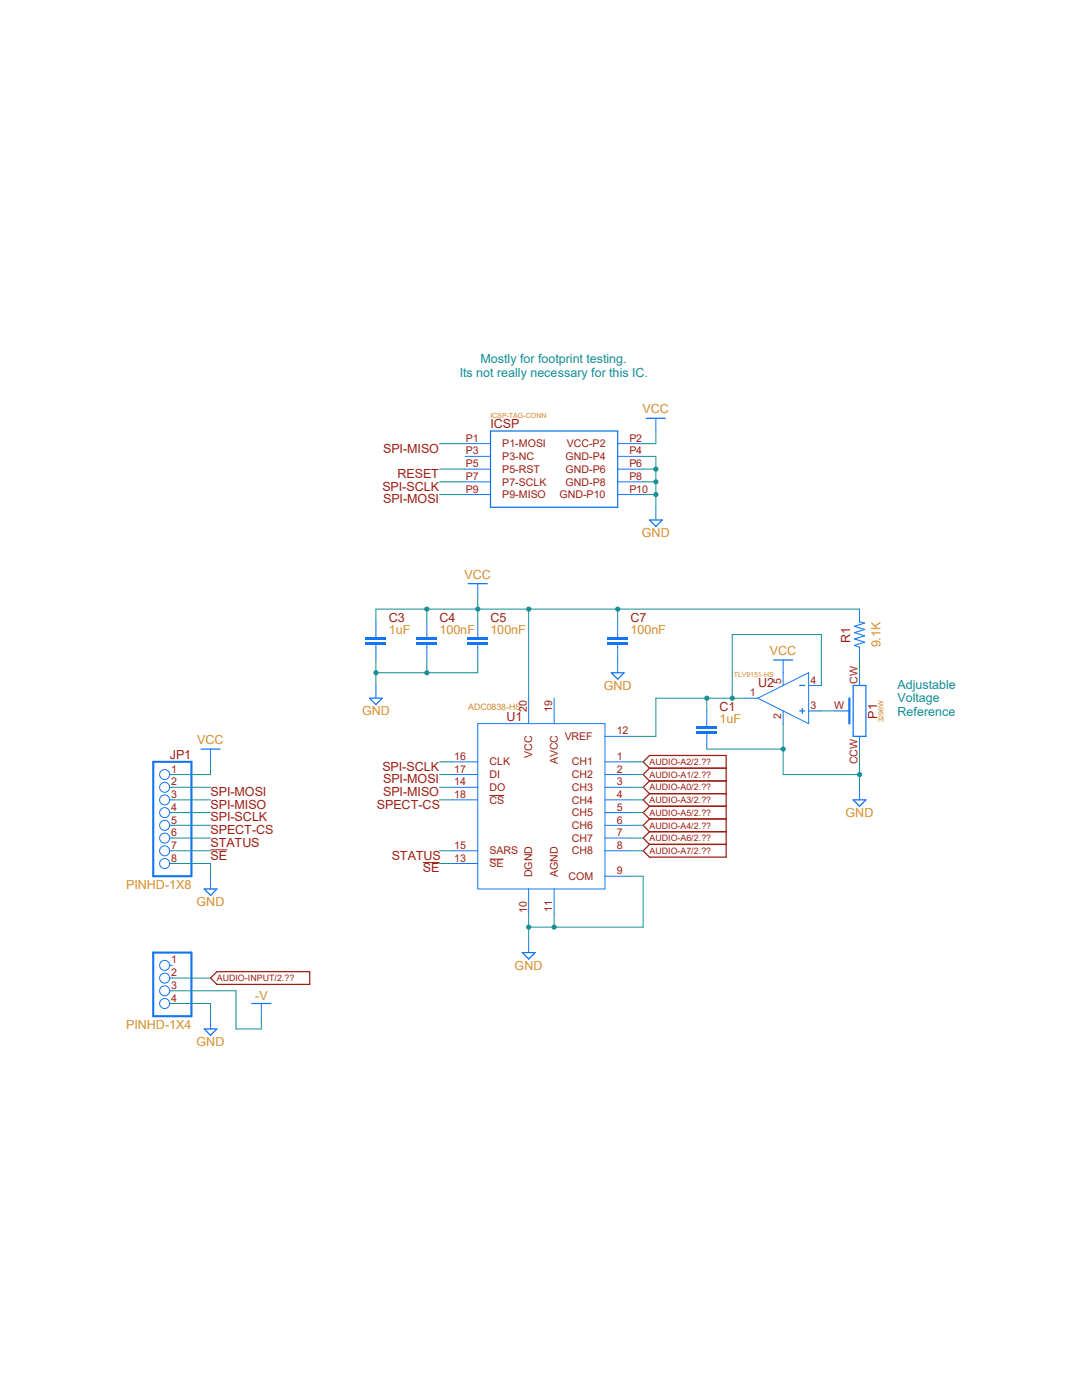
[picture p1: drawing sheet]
<svg xmlns="http://www.w3.org/2000/svg" width="216mm" height="279mm" viewBox="0 0 216 279" stroke-linecap="round" stroke-linejoin="round" font-family="sans-serif">
<path d="M97.7 158.8h2.9M42 169.6h3.4M84.4 172.1h3.3M97.7 171.4h2.8" fill="none" stroke="#9c1f14" stroke-width=".2"/>
<path d="M129.6 155.9h15.3M129.6 158.4h15.3M129.6 153.3l-1.3-1.2 1.3-1.3h15.3v20.3h-15.3l-1.3-1.3 1.3-1.3M129.6 155.9l-1.3 1.2 1.3 1.3M129.6 158.4l-1.3 1.2 1.3 1.3M144.9 153.3h-15.3l-1.3 1.3 1.3 1.3M129.6 166h15.3M129.6 168.5h15.3M129.6 166l-1.3 1.3 1.3 1.2M144.9 160.9h-15.3l-1.3 1.3 1.3 1.3M144.9 163.4h-15.3l-1.3 1.3 1.3 1.3M43.3 196.5h18.5v-2.6h-18.5l-1.3 1.3 1.3 1.3" fill="none" stroke="#9c1f14" stroke-width=".25"/>
<path d="M93.4 116.5h3.8M40.1 149.5h3.8M40.7 177.4h2.6l-1.3 1.3z" fill="none" stroke="#1375f4" stroke-width=".25"/>
<path d="M95.3 116.5v2.5M42 149.5v2.5M42 174.9v2.5" fill="none" stroke="#1375f4" stroke-width=".2"/>
<g fill="#1375f4">
<path d="M73 128.2h4v.5h-4z" fill-rule="evenodd"/>
<path d="M73 128.2h4v.5h-4zM73 128.2v.5h4v-.5z" fill-rule="evenodd"/>
<path d="M73 127.1h4v.6h-4z" fill-rule="evenodd"/>
<path d="M73 127.1h4v.6h-4zM73 127.1v.6h4v-.6z" fill-rule="evenodd"/>
</g>
<path d="M75 124.1v3M75 128.7v3" fill="none" stroke="#1375f4" stroke-width=".2"/>
<g fill="#1375f4">
<path d="M83.1 128.2h4.1v.5h-4.1z" fill-rule="evenodd"/>
<path d="M83.1 128.2h4.1v.5h-4.1zM83.1 128.2v.5h4.1v-.5z" fill-rule="evenodd"/>
<path d="M83.1 127.1h4.1v.6h-4.1z" fill-rule="evenodd"/>
<path d="M83.1 127.1h4.1v.6h-4.1zM83.1 127.1v.6h4.1v-.6z" fill-rule="evenodd"/>
</g>
<path d="M85.2 124.1v3M85.2 128.7v3" fill="none" stroke="#1375f4" stroke-width=".2"/>
<g fill="#1375f4">
<path d="M93.3 128.2h4.1v.5h-4.1z" fill-rule="evenodd"/>
<path d="M93.3 128.2h4.1v.5h-4.1zM93.3 128.2v.5h4.1v-.5z" fill-rule="evenodd"/>
<path d="M93.3 127.1h4.1v.6h-4.1z" fill-rule="evenodd"/>
<path d="M93.3 127.1h4.1v.6h-4.1zM93.3 127.1v.6h4.1v-.6z" fill-rule="evenodd"/>
</g>
<path d="M130.9 83.5v2.5M130.9 101.2v2.6M95.3 124.1v3M95.3 128.7v3" fill="none" stroke="#1375f4" stroke-width=".2"/>
<path d="M129 83.5h3.8M130.9 105.1l1.2-1.3h-2.5l1.3 1.3" fill="none" stroke="#1375f4" stroke-width=".25"/>
<g fill="#1375f4">
<path d="M121.2 128.2h4.1v.5h-4.1z" fill-rule="evenodd"/>
<path d="M121.2 128.2h4.1v.5h-4.1zM121.2 128.2v.5h4.1v-.5z" fill-rule="evenodd"/>
<path d="M121.2 127.1h4.1v.6h-4.1z" fill-rule="evenodd"/>
<path d="M121.2 127.1h4.1v.6h-4.1zM121.2 127.1v.6h4.1v-.6z" fill-rule="evenodd"/>
</g>
<g fill="none" stroke="#1375f4" stroke-width=".2">
<path d="M75 136.8v2.5M105.5 139.3v5.1M110.6 139.3v5.1M123.2 124.1v3M123.2 128.7v3M148.6 139.3h2.6M151.2 139.3l10.2 5.1M156.3 131.7v5.1M161.3 136.8h2.6M161.3 134.3v10.1M161.4 134.3l-10.2 5.1M171.5 121.6v2.5"/>
<path d="M171.5 129.2v2.5M171.5 134.3v2.5M90.3 152h5M90.3 154.6h5M90.3 157.1h5M90.3 159.6h5M95.3 144.4h25.4v33h-25.4zM120.7 152h5.1M120.7 154.6h5.1M120.7 157.1h5.1M120.7 159.6h5.1M120.7 147h5.1"/>
<path d="M156.3 141.9v2.5M161.3 141.9h2.6M166.4 141.9h3.1M171.5 147v2.5M171.5 157.1v2.5M90.3 169.8h5M90.3 172.3h5M105.5 177.4v5.1M110.6 177.4v5.1M120.7 162.2h5.1M120.7 164.7h5.1M120.7 167.2h5.1"/>
<path d="M120.7 169.8h5.1M120.7 174.9h5.1M33.8 192.6h.6M33.8 195.2h.6M33.8 197.7h.6M105.5 187.6v2.5M33.8 200.3h.6M42 202.8v2.5M52.2 200.3v2.5"/>
<circle cx="32.9" cy="192.7" r="1"/>
<circle cx="32.9" cy="195.2" r="1"/>
<circle cx="32.9" cy="197.7" r="1"/>
<circle cx="32.9" cy="200.3" r="1"/>
</g>
<path d="M73.7 139.3h2.6l-1.3 1.3zM154.4 131.7h3.8M159.6 136.8h1M170.2 136.8h2.6v10.2h-2.6zM159.6 141.9h1M160.1 141.4v1M170.2 159.6h2.6l-1.3 1.3zM104.2 190.1h2.6l-1.3 1.3zM40.7 205.3h2.6l-1.3 1.3zM50.2 200.3h3.9" fill="none" stroke="#1375f4" stroke-width=".25"/>
<path d="M169.5 139.3v5.1M30.6 190.1h7.6v12.7h-7.6z" fill="none" stroke="#1375f4" stroke-width=".42"/>
<path d="M170.5 127.5l2 .7-2 .6 1 .4M170.5 125l2 .6-2 .6 2 .7-2 .6M171.5 124.1l1 .2-2 .7" fill="none" stroke="#1375f4" stroke-width=".21"/>
<g fill="#1375f4">
<path d="M139 145.9h4.1v.6h-4.1z" fill-rule="evenodd"/>
<path d="M139 145.9h4.1v.6h-4.1zM139 145.9v.6h4.1v-.6z" fill-rule="evenodd"/>
<path d="M139 144.9h4.1v.5h-4.1z" fill-rule="evenodd"/>
<path d="M139 144.9h4.1v.5h-4.1zM139 144.9v.5h4.1v-.5z" fill-rule="evenodd"/>
</g>
<g fill="none" stroke="#1375f4" stroke-width=".2">
<path d="M92.8 88.5h5.1M92.8 91.1h5.1M92.8 93.6h5.1M92.8 96.2h5.1M92.8 98.7h5.1M123.2 88.5h5.1M123.2 91.1h5.1M123.2 93.6h5.1M123.2 96.2h5.1M123.2 98.7h5.1M123.2 131.7v2.6M33.8 154.6h.6"/>
<path d="M33.8 157.1h.6M33.8 159.6h.6M141 141.9v3M141 146.5v3M33.8 162.2h.6M33.8 164.7h.6M33.8 167.2h.6M33.8 169.8h.6M33.8 172.3h.6"/>
<circle cx="32.9" cy="159.6" r="1"/>
<circle cx="32.9" cy="157.1" r="1"/>
<circle cx="32.9" cy="154.6" r="1"/>
<circle cx="32.9" cy="167.3" r="1"/>
<circle cx="32.9" cy="169.8" r="1"/>
<circle cx="32.9" cy="172.3" r="1"/>
<circle cx="32.9" cy="164.7" r="1"/>
<circle cx="32.9" cy="162.2" r="1"/>
</g>
<path d="M97.9 86h25.3v15.2h-25.3zM122 134.3h2.5l-1.3 1.2z" fill="none" stroke="#1375f4" stroke-width=".25"/>
<path d="M30.6 152h7.6v22.9h-7.6z" fill="none" stroke="#1375f4" stroke-width=".42"/>
<path d="M87.7 88.5h5.1M87.7 98.7h5.1M87.7 96.2h5.1M128.3 98.7h2.6v2.5M128.3 91.1h2.6v2.5M34.4 159.6h7.6M34.4 157.1h7.6M87.7 157.1h2.6M87.7 154.6h2.6M87.7 152h2.6M34.4 162.2h7.6" fill="none" stroke="#158f93" stroke-width=".2"/>
<g fill="#158f93">
<path d="M130.4 98.7a.51 .51 0 0 1 1 0 .51 .51 0 0 1-1 0zM130.4 98.7a.51 .51 0 0 0 1 0 .51 .51 0 0 0-1 0z" fill-rule="evenodd"/>
<circle cx="130.9" cy="98.7" r=".51"/>
</g>
<path d="M128.3 93.6h2.6v5.1" fill="none" stroke="#158f93" stroke-width=".2"/>
<g fill="#158f93">
<path d="M130.4 93.6a.51 .51 0 0 1 1 0 .51 .51 0 0 1-1 0zM130.4 93.6a.51 .51 0 0 0 1 0 .51 .51 0 0 0-1 0z" fill-rule="evenodd"/>
<circle cx="130.9" cy="93.6" r=".51"/>
</g>
<path d="M128.3 96.2h2.6" fill="none" stroke="#158f93" stroke-width=".2"/>
<g fill="#158f93">
<path d="M130.4 96.2a.51 .51 0 0 1 1 0 .51 .51 0 0 1-1 0zM130.4 96.2a.51 .51 0 0 0 1 0 .51 .51 0 0 0-1 0z" fill-rule="evenodd"/>
<circle cx="130.9" cy="96.2" r=".51"/>
</g>
<path d="M34.4 172.3h7.6v2.6M125.8 174.9h2.5v10.1h-22.8M105.5 182.5v5.1M110.6 182.5v2.5M34.4 200.3h7.6v2.5" fill="none" stroke="#158f93" stroke-width=".2"/>
<g fill="#158f93">
<path d="M105 185a.52 .52 0 0 1 1 0 .52 .52 0 0 1-1 0zM105 185a.51 .51 0 0 0 1 0 .51 .51 0 0 0-1 0z" fill-rule="evenodd"/>
<path d="M110.1 185a.52 .52 0 0 1 1 0 .52 .52 0 0 1-1 0zM110.1 185a.51 .51 0 0 0 1 0 .51 .51 0 0 0-1 0z" fill-rule="evenodd"/>
<circle cx="105.5" cy="185" r=".51"/>
<circle cx="110.6" cy="185" r=".51"/>
</g>
<path d="M75 131.7v5.1M85.2 131.7v2.6M95.3 131.7v2.6h-20.3" fill="none" stroke="#158f93" stroke-width=".2"/>
<g fill="#158f93">
<path d="M74.5 134.3a.51 .51 0 0 1 1 0 .51 .51 0 0 1-1 0zM74.5 134.3a.51 .51 0 0 0 1 0 .51 .51 0 0 0-1 0z" fill-rule="evenodd"/>
<path d="M84.7 134.3a.51 .51 0 0 1 1 0 .51 .51 0 0 1-1 0zM84.7 134.3a.51 .51 0 0 0 1 0 .51 .51 0 0 0-1 0z" fill-rule="evenodd"/>
<circle cx="75" cy="134.3" r=".51"/>
<circle cx="85.2" cy="134.3" r=".51"/>
</g>
<path d="M141 149.5h15.3M156.3 144.4v10.2h15.2M171.5 149.5v7.6" fill="none" stroke="#158f93" stroke-width=".2"/>
<g fill="#158f93">
<path d="M171 154.6a.51 .51 0 0 1 1 0 .51 .51 0 0 1-1 0zM171 154.6a.51 .51 0 0 0 1 0 .51 .51 0 0 0-1 0z" fill-rule="evenodd"/>
<path d="M155.8 149.5a.51 .51 0 0 1 1 0 .51 .51 0 0 1-1 0zM155.8 149.5a.51 .51 0 0 0 1 0 .51 .51 0 0 0-1 0z" fill-rule="evenodd"/>
<circle cx="171.5" cy="154.6" r=".51"/>
<circle cx="156.3" cy="149.5" r=".51"/>
</g>
<path d="M87.7 93.6h5.1M130.9 86v2.5h-2.6M95.3 119v5.1M85.2 121.6v2.5M105.5 121.6v17.7M123.2 121.6v2.5M171.5 121.6h-96.5v2.5M42 152v2.6h-7.6" fill="none" stroke="#158f93" stroke-width=".2"/>
<g fill="#158f93">
<path d="M94.8 121.6a.55 .55 0 0 1 1.1 0 .55 .55 0 0 1-1.1 0zM94.8 121.6a.55 .55 0 0 0 1.1 0 .55 .55 0 0 0-1.1 0z" fill-rule="evenodd"/>
<path d="M84.7 121.6a.51 .51 0 0 1 1 0 .51 .51 0 0 1-1 0zM84.7 121.6a.51 .51 0 0 0 1 0 .51 .51 0 0 0-1 0z" fill-rule="evenodd"/>
<path d="M105 121.6a.51 .51 0 0 1 1 0 .51 .51 0 0 1-1 0zM105 121.6a.51 .51 0 0 0 1 0 .51 .51 0 0 0-1 0z" fill-rule="evenodd"/>
<path d="M122.7 121.6a.55 .55 0 0 1 1.1 0 .55 .55 0 0 1-1.1 0zM122.7 121.6a.55 .55 0 0 0 1.1 0 .55 .55 0 0 0-1.1 0z" fill-rule="evenodd"/>
<circle cx="95.3" cy="121.6" r=".51"/>
<circle cx="85.2" cy="121.6" r=".51"/>
<circle cx="105.5" cy="121.6" r=".51"/>
<circle cx="123.3" cy="121.6" r=".51"/>
</g>
<path d="M141 139.3v2.6M146.1 139.3h-15.2v7.7h-5.1M171.5 131.7v2.6M87.7 159.6h2.6M163.9 141.9h2.5M34.4 164.7h7.6M34.4 167.2h7.6M87.7 169.8h2.6M34.4 195.2h7.6M34.4 197.7h12.7v7.6h5.1v-2.5" fill="none" stroke="#158f93" stroke-width=".2"/>
<g fill="#158f93">
<path d="M140.5 139.3a.55 .55 0 0 1 1.1 0 .55 .55 0 0 1-1.1 0zM140.5 139.3a.55 .55 0 0 0 1.1 0 .55 .55 0 0 0-1.1 0z" fill-rule="evenodd"/>
<circle cx="141" cy="139.3" r=".51"/>
</g>
<path d="M163.9 136.8v-10.2h-17.8v12.7h2.5" fill="none" stroke="#158f93" stroke-width=".2"/>
<g fill="#158f93">
<path d="M145.6 139.3a.51 .51 0 0 1 1 0 .51 .51 0 0 1-1 0zM145.6 139.3a.51 .51 0 0 0 1 0 .51 .51 0 0 0-1 0z" fill-rule="evenodd"/>
<circle cx="146.1" cy="139.3" r=".51"/>
</g>
<path d="M125.8 152h2.5M125.8 154.6h2.5M125.8 157.1h2.5M125.8 159.6h2.5M34.4 169.8h7.6M87.7 172.3h2.6M125.8 169.8h2.5M125.8 162.2h2.5M125.8 164.7h2.5M125.8 167.2h2.5" fill="none" stroke="#158f93" stroke-width=".2"/>
<g font-size="2.5" fill="#158f93">
<text x="91.8" y="75.2">Its not really necessary for this IC.</text>
<text x="95.9" y="72.5">Mostly for footprint testing.</text>
<text x="179.1" y="137.6">Adjustable</text>
<text x="179.1" y="140.2">Voltage</text>
<text x="179.1" y="142.9">Reference</text>
</g>
<g font-size="2.5" fill="#d59028">
<text x="128.2" y="82.4">VCC</text>
<text x="128.1" y="107.2">GND</text>
<text x="92.7" y="115.5">VCC</text>
<text x="77.6" y="126.6">1uF</text>
<text x="87.7" y="126.6">100nF</text>
<text x="97.9" y="126.6">100nF</text>
<text x="125.8" y="126.6">100nF</text>
<text x="153.6" y="130.7">VCC</text>
<text x="175.7" y="129.2" transform="rotate(-90 175.7 129.2)">9.1K</text>
<text x="120.5" y="137.7">GND</text>
<text x="72.2" y="142.7">GND</text>
<text x="39.4" y="148.4">VCC</text>
<text x="143.6" y="144.4">1uF</text>
<text x="168.7" y="163.1">GND</text>
<text x="25.1" y="177.4">PINHD-1X8</text>
<text x="39.2" y="180.8">GND</text>
<text x="102.7" y="193.5">GND</text>
<text x="50.9" y="199.6">-V</text>
<text x="25.1" y="205.3">PINHD-1X4</text>
<text x="39.2" y="208.8">GND</text>
</g>
<g font-size="2.5" fill="#9c1f14">
<text x="97.9" y="85.5">ICSP</text>
<text x="76.5" y="90.3">SPI-MISO</text>
<text x="79.3" y="95.4">RESET</text>
<text x="76.3" y="97.9">SPI-SCLK</text>
<text x="76.5" y="100.5">SPI-MOSI</text>
<text x="77.6" y="124.1">C3</text>
<text x="87.7" y="124.1">C4</text>
<text x="97.9" y="124.1">C5</text>
<text x="125.8" y="124.1">C7</text>
<text x="169.6" y="128.2" transform="rotate(-90 169.6 128.2)">R1</text>
<text x="151.3" y="137">U2</text>
<text x="101" y="143.9">U1</text>
<text x="143.6" y="141.8">C1</text>
<text x="175.1" y="143.4" transform="rotate(-90 175.1 143.4)">P1</text>
<text x="33.9" y="151.4">JP1</text>
<text x="76.3" y="153.8">SPI-SCLK</text>
<text x="42" y="161.4">SPI-MISO</text>
<text x="42" y="158.9">SPI-MOSI</text>
<text x="75.2" y="161.4">SPECT-CS</text>
<text x="76.5" y="158.9">SPI-MISO</text>
<text x="76.5" y="156.3">SPI-MOSI</text>
<text x="42" y="163.9">SPI-SCLK</text>
<text x="42" y="166.5">SPECT-CS</text>
<text x="42" y="169">STATUS</text>
<text x="42" y="171.6">SE</text>
<text x="78.2" y="171.6">STATUS</text>
<text x="84.4" y="174.1">SE</text>
</g>
<g font-size="2.1" fill="#9c1f14">
<text x="92.9" y="88.2">P1</text>
<text x="100.2" y="89.3">P1-MOSI</text>
<text x="113.1" y="89.3">VCC-P2</text>
<text x="125.6" y="88.2">P2</text>
<text x="92.9" y="90.7">P3</text>
<text x="92.9" y="93.2">P5</text>
<text x="92.9" y="95.8">P7</text>
<text x="100.2" y="91.8">P3-NC</text>
<text x="100.2" y="94.4">P5-RST</text>
<text x="112.9" y="91.8">GND-P4</text>
<text x="112.9" y="94.4">GND-P6</text>
<text x="125.6" y="90.7">P4</text>
<text x="125.6" y="93.2">P6</text>
<text x="125.6" y="95.8">P8</text>
<text x="92.9" y="98.3">P9</text>
<text x="100.2" y="96.9">P7-SCLK</text>
<text x="100.2" y="99.5">P9-MISO</text>
<text x="111.6" y="99.5">GND-P10</text>
<text x="112.9" y="96.9">GND-P8</text>
<text x="125.6" y="98.3">P10</text>
<text x="155.9" y="136.4" transform="rotate(-90 155.9 136.4)">5</text>
<text x="161.7" y="136.4">4</text>
<text x="171.1" y="136.4" transform="rotate(-90 171.1 136.4)">CW</text>
<text x="105.1" y="142.1" transform="rotate(-90 105.1 142.1)">20</text>
<text x="110.2" y="142.1" transform="rotate(-90 110.2 142.1)">19</text>
<text x="149.7" y="139">1</text>
<text x="155.9" y="143.4" transform="rotate(-90 155.9 143.4)">2</text>
<text x="161.7" y="141.5">3</text>
<text x="166.5" y="141.5">W</text>
<text x="112.7" y="147.7">VREF</text>
<text x="123" y="146.6">12</text>
<text x="34.2" y="154.2">1</text>
<text x="90.6" y="154.2">17</text>
<text x="90.6" y="151.7">16</text>
<text x="97.7" y="155.3">DI</text>
<text x="97.7" y="152.7">CLK</text>
<text x="106.2" y="151.3" transform="rotate(-90 106.2 151.3)">VCC</text>
<text x="111.3" y="152.5" transform="rotate(-90 111.3 152.5)">AVCC</text>
<text x="114.1" y="152.7">CH1</text>
<text x="114.1" y="155.3">CH2</text>
<text x="123" y="151.7">1</text>
<text x="123" y="154.2">2</text>
<text x="171.1" y="152.5" transform="rotate(-90 171.1 152.5)">CCW</text>
<text x="34.2" y="156.7">2</text>
<text x="34.2" y="159.3">3</text>
<text x="34.2" y="161.8">4</text>
<text x="90.6" y="159.3">18</text>
<text x="90.6" y="156.7">14</text>
<text x="97.7" y="160.4">CS</text>
<text x="97.7" y="157.8">DO</text>
<text x="114.1" y="157.8">CH3</text>
<text x="114.1" y="160.4">CH4</text>
<text x="123" y="156.7">3</text>
<text x="123" y="159.3">4</text>
<text x="123" y="161.8">5</text>
<text x="34.2" y="164.4">5</text>
<text x="34.2" y="166.9">6</text>
<text x="114.1" y="162.9">CH5</text>
<text x="114.1" y="165.4">CH6</text>
<text x="114.1" y="168">CH7</text>
<text x="123" y="164.4">6</text>
<text x="123" y="166.9">7</text>
<text x="34.2" y="169.4">7</text>
<text x="34.2" y="172">8</text>
<text x="90.6" y="169.4">15</text>
<text x="90.6" y="172">13</text>
<text x="97.7" y="170.5">SARS</text>
<text x="97.7" y="173.1">SE</text>
<text x="114.1" y="170.5">CH8</text>
<text x="123" y="169.4">8</text>
<text x="106.2" y="175.1" transform="rotate(-90 106.2 175.1)">DGND</text>
<text x="111.3" y="175.1" transform="rotate(-90 111.3 175.1)">AGND</text>
<text x="113.4" y="175.6">COM</text>
<text x="123" y="174.5">9</text>
<text x="105.1" y="182.1" transform="rotate(-90 105.1 182.1)">10</text>
<text x="110.2" y="182" transform="rotate(-90 110.2 182)">11</text>
<text x="34.2" y="192.3">1</text>
<text x="34.2" y="194.8">2</text>
<text x="34.2" y="197.3">3</text>
<text x="34.2" y="199.9">4</text>
</g>
<text font-size="1.8" fill="#d59028" x="93.4" y="141.6">ADC0838-HS</text>
<g font-size="1.8" fill="#9c1f14">
<text x="129.6" y="152.7">AUDIO-A2/2.??</text>
<text x="129.6" y="155.2">AUDIO-A1/2.??</text>
<text x="129.6" y="157.8">AUDIO-A0/2.??</text>
<text x="129.6" y="160.3">AUDIO-A3/2.??</text>
<text x="129.6" y="162.8">AUDIO-A5/2.??</text>
<text x="129.6" y="165.4">AUDIO-A4/2.??</text>
<text x="129.6" y="167.9">AUDIO-A6/2.??</text>
<text x="129.6" y="170.4">AUDIO-A7/2.??</text>
<text x="43.3" y="195.8">AUDIO-INPUT/2.??</text>
</g>
<g font-size="1.4" fill="#d59028">
<text x="97.9" y="83.5">ICSP-TAG-CONN</text>
<text x="146.4" y="135">TLV9151-HS</text>
<text x="176.3" y="144.1" transform="rotate(-90 176.3 144.1)">3296W</text>
</g>
</svg>
